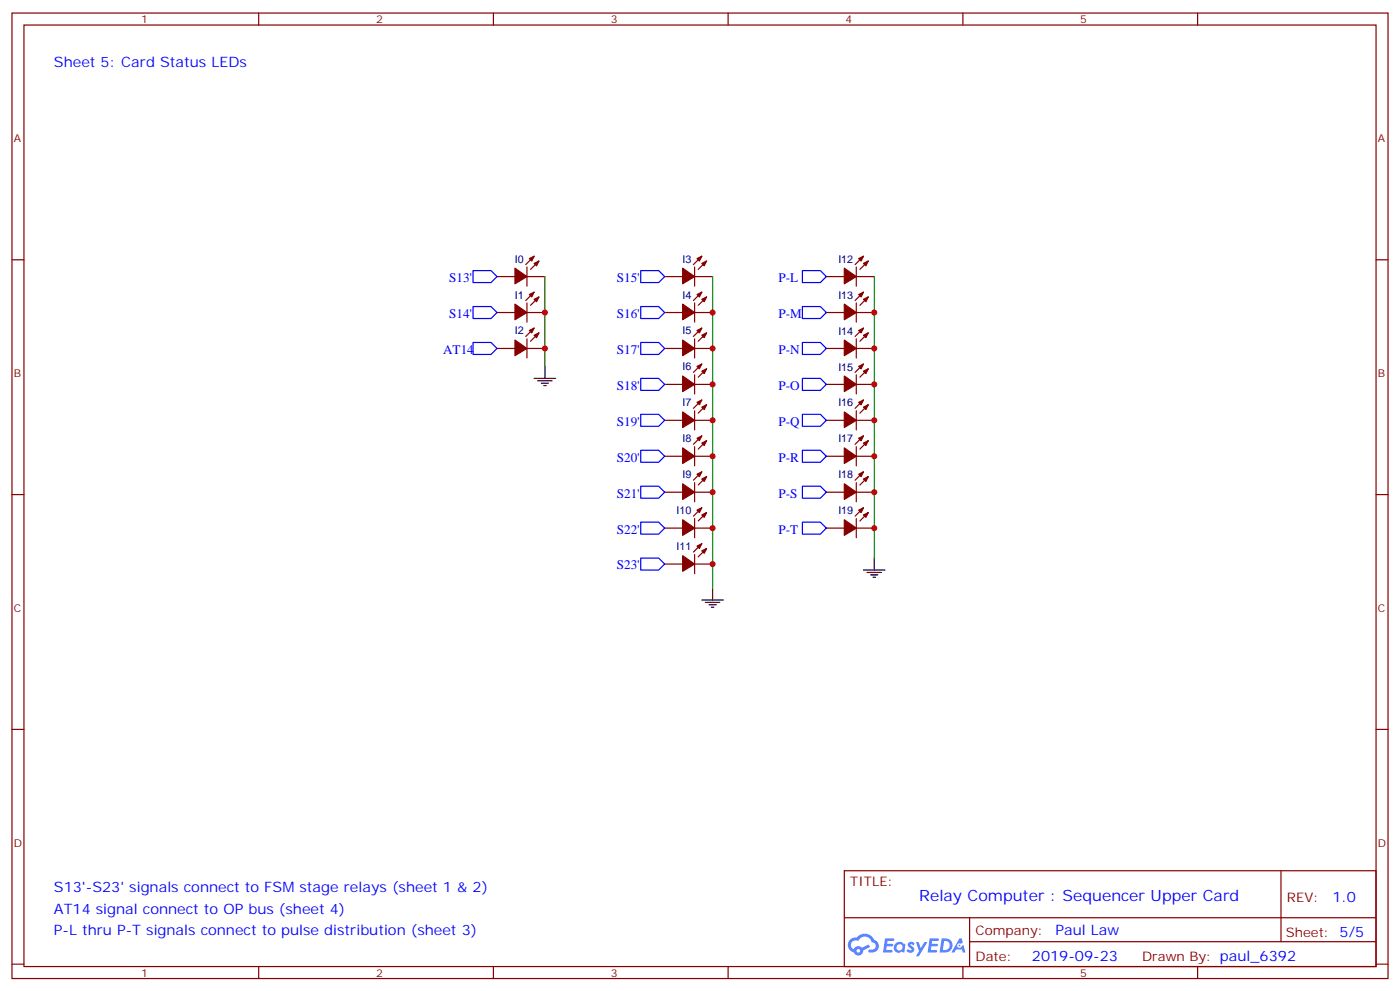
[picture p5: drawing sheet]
<svg xmlns="http://www.w3.org/2000/svg" width="412mm" height="292mm" viewBox="0 0 412 292" stroke-linecap="round" stroke-linejoin="round" font-family="sans-serif">
<g fill="none" stroke="#870000" stroke-width=".35">
<path d="M3.5 3.8h405.4v284.4h-405.4zM7.1 7.4h398.2v277.3h-398.2zM76.2 3.8v3.6M145.3 3.8v3.6M214.5 3.8v3.6M283.6 3.8v3.6M352.8 3.8v3.6M3.5 76.5h3.6M405.3 76.5h3.6M3.5 145.7h3.6M405.3 145.7h3.6M3.5 214.8h3.6"/>
<path d="M405.3 214.8h3.6M248.7 256.4h156.6v28.3h-156.6zM377.3 256.5v20.8M248.7 270.3h156.5M285.6 277.3h119.6M285.6 270.3v14.1M3.5 284h3.6M76.2 284.7v3.5M145.3 284.7v3.5M214.5 284.7v3.5M283.6 284.7v3.5M352.8 284.7v3.5"/>
<path d="M405.3 284h3.6"/>
</g>
<g fill="#5487ff">
<path d="M267.7 277.6a1.22 1.22 0 0 1 1.7 .3l-.4 .6a.47 .47 0 0 0-.3-.5 .47 .47 0 0 0-.5 .2l.1 .3a1.14 1.14 0 0 1 .8 1.7 1.14 1.14 0 0 1-1.9 0l-.2-.2 .5-.5 .7 .4a.29 .29 0 0 0 .3-.3 .29 .29 0 0 0-.2-.3 1.04 1.04 0 0 1-.6-1.7z"/>
<path d="M260.7 276.4h2.4l.3 .1-.2 .5-1.8 .1-.1 .9h1.5l.3 .3-.3 .4h-1.6l-.2 1.1h1.7l.2 .4-.2 .3h-2.6z"/>
<path d="M273.8 276.4h2.4l.3 .1-.1 .5-1.8 .1-.2 .9h1.6l.3 .3-.4 .4h-1.6l-.1 1.1h1.7l.2 .4-.2 .3h-2.6z"/>
<path d="M282.6 276.4h.7l.3 1.2-.6 .3a.69 .69 0 0 0-1 .3 .69 .69 0 0 0 .4 1 .69 .69 0 0 0 .9-.6l.5-.3 .6 2.2h-.8l-.2-.9h-1.8l-.5 .9h-.8z"/>
<path d="M269.8 277.4h.8l.6 1.9 1.1-1.9h.9l-2.6 4.2h-.8l.9-1.5z"/>
<path d="M277.4 276.4l-.6 4.1h1.3a2.11 2.11 0 0 0 2.5-2.1 2.11 2.11 0 0 0-2.5-2zM278.1 277.1a1.39 1.39 0 0 1 1.7 1.4 1.39 1.39 0 0 1-1.8 1.3h-.3z"/>
<path d="M263.7 278a1.54 1.54 0 0 0-.1 2.1 1.54 1.54 0 0 0 2.2 .2l.6 .2 .3-2.3-.2-.2-.4-.1a1.49 1.49 0 0 0-2.4 .1zM264 279a.94 .94 0 0 1 1.8 0 .94 .94 0 0 1-1.8 0z"/>
<path d="M250.4 276.7a2.18 2.18 0 0 0 1.1 3.8 1.44 1.44 0 0 0 1.6 .9 1.44 1.44 0 0 0 1.2-1.5l2-1-.5-.7-1.9 .9a1.47 1.47 0 0 0-2.4 .5 1.39 1.39 0 0 1-.7-2 1.39 1.39 0 0 1 2-.5 2.12 2.12 0 0 1 2.2-1.3 2.12 2.12 0 0 1 1.9 1.7 1.14 1.14 0 0 1 1.1 1.4 1.14 1.14 0 0 1-1.7 .8 .43 .43 0 0 0-.5 .3 .43 .43 0 0 0 .4 .5 1.98 1.98 0 0 0 2.5-1.2 1.98 1.98 0 0 0-1.2-2.5 3.1 3.1 0 0 0-5.3-.7l-.9 .1zM252.3 280a.55 .55 0 0 1 1.1 0 .55 .55 0 0 1-1.1 0z"/>
<circle cx="282.6" cy="278.5" r=".26"/>
</g>
<g fill="none" stroke="#870000" stroke-width=".35">
<path d="M155.2 78.6v5.7M157.3 75.5l-2.4 2.4M158.7 76.9l-2.4 2.4M204.6 78.6v5.7M206.7 75.5l-2.4 2.4M208.1 76.9l-2.4 2.4M252.2 78.6v5.7M254.4 75.5l-2.5 2.4M255.8 76.9l-2.5 2.4M146.4 81.5h5.3M146.4 92h5.3M155.2 89.2v5.7"/>
<path d="M155.2 99.8v5.6M155.2 81.5h5.3M155.2 92h5.3M157.3 86l-2.4 2.5M157.3 96.6l-2.4 2.5M158.7 87.5l-2.4 2.4M158.7 98l-2.4 2.5M195.8 81.5h5.3M195.8 92h5.3M204.6 81.5h5.3M204.6 92h5.3M204.6 89.2v5.7"/>
<path d="M204.6 99.8v5.6M206.7 86l-2.4 2.5M206.7 96.6l-2.4 2.5M208.1 87.5l-2.4 2.4M208.1 98l-2.4 2.5M243.4 81.5h5.3M243.4 92h5.3M252.2 81.5h5.3M252.2 92h5.3M252.2 89.2v5.7M252.2 99.8v5.6M254.4 86l-2.5 2.5"/>
<path d="M254.4 96.6l-2.5 2.5M255.8 87.5l-2.5 2.4M255.8 98l-2.5 2.5M146.4 102.6h5.3M155.2 102.6h5.3M195.8 102.6h5.3M195.8 113.2h5.3M204.6 102.6h5.3M204.6 110.4v5.6M204.6 113.2h5.3M206.7 107.2l-2.4 2.5M206.7 117.8l-2.4 2.5"/>
<path d="M208.1 108.6l-2.4 2.5M208.1 119.2l-2.4 2.5M243.4 102.6h5.3M243.4 113.2h5.3M252.2 102.6h5.3M252.2 113.2h5.3M252.2 110.4v5.6M254.4 107.2l-2.5 2.5M254.4 117.8l-2.5 2.5M255.8 108.6l-2.5 2.5M255.8 119.2l-2.5 2.5M195.8 123.8h5.3"/>
<path d="M195.8 134.4h5.3M204.6 121v5.6M204.6 131.6v5.6M204.6 123.8h5.3M204.6 134.4h5.3M206.7 128.4l-2.4 2.4M206.7 139l-2.4 2.4M208.1 129.8l-2.4 2.5M243.4 123.8h5.3M243.4 134.4h5.3M252.2 123.8h5.3M252.2 134.4h5.3"/>
<path d="M252.2 121v5.6M252.2 131.6v5.6M254.4 128.4l-2.5 2.4M254.4 139l-2.5 2.4M255.8 129.8l-2.5 2.5M195.8 145h5.3M195.8 155.5h5.3M204.6 142.1v5.7M204.6 152.7v5.7M204.6 145h5.3M204.6 155.5h5.3M206.7 149.5l-2.4 2.5"/>
<path d="M208.1 140.4l-2.4 2.4M208.1 151l-2.4 2.4M243.4 145h5.3M243.4 155.5h5.3M252.2 145h5.3M252.2 155.5h5.3M252.2 142.1v5.7M252.2 152.7v5.7M254.4 149.5l-2.5 2.5M255.8 140.4l-2.5 2.4M255.8 151l-2.5 2.4M195.8 166.1h5.3"/>
<path d="M204.6 163.3v5.6M204.6 166.1h5.3M206.7 160.1l-2.4 2.5M208.1 161.5l-2.4 2.5"/>
</g>
<g fill="#870000" stroke="#870000" stroke-width=".35">
<path d="M157.3 77.6l1.4-.7-.7 1.4z"/>
<path d="M155.9 76.2l1.4-.7-.7 1.4z"/>
<path d="M151.7 79l3.5 2.5-3.5 2.1z"/>
<path d="M157.3 88.2l1.4-.7-.7 1.4z"/>
<path d="M155.9 86.7l1.4-.7-.7 1.5z"/>
<path d="M151.7 89.6l3.5 2.4-3.5 2.2z"/>
<path d="M157.3 98.7l1.4-.7-.7 1.4z"/>
<path d="M155.9 97.3l1.4-.7-.7 1.4z"/>
<path d="M151.7 100.2l3.5 2.4-3.5 2.1z"/>
<path d="M206.7 77.6l1.4-.7-.7 1.4z"/>
<path d="M205.3 76.2l1.4-.7-.7 1.4z"/>
<path d="M201.1 79l3.5 2.5-3.5 2.1z"/>
<path d="M206.7 88.2l1.4-.7-.7 1.4z"/>
<path d="M205.3 86.7l1.4-.7-.7 1.5z"/>
<path d="M201.1 89.6l3.5 2.4-3.5 2.2z"/>
<path d="M206.7 98.7l1.4-.7-.7 1.4z"/>
<path d="M205.3 97.3l1.4-.7-.7 1.4z"/>
<path d="M201.1 100.2l3.5 2.4-3.5 2.1z"/>
<path d="M206.7 109.3l1.4-.7-.7 1.4z"/>
<path d="M205.3 107.9l1.4-.7-.7 1.4z"/>
<path d="M201.1 110.7l3.5 2.5-3.5 2.1z"/>
<path d="M206.7 119.9l1.4-.7-.7 1.4z"/>
<path d="M205.3 118.5l1.4-.7-.7 1.4z"/>
<path d="M201.1 121.3l3.5 2.5-3.5 2.1z"/>
<path d="M206.7 130.5l1.4-.7-.7 1.4z"/>
<path d="M205.3 129.1l1.4-.7-.7 1.4z"/>
<path d="M201.1 131.9l3.5 2.5-3.5 2.1z"/>
<path d="M206.7 141.1l1.4-.7-.7 1.4z"/>
<path d="M205.3 139.7l1.4-.7-.7 1.4z"/>
<path d="M201.1 142.5l3.5 2.5-3.5 2.1z"/>
<path d="M206.7 151.7l1.4-.7-.7 1.4z"/>
<path d="M205.3 150.2l1.4-.7-.7 1.5z"/>
<path d="M201.1 153.1l3.5 2.4-3.5 2.2z"/>
<path d="M206.7 162.2l1.4-.7-.7 1.4z"/>
<path d="M205.3 160.8l1.4-.7-.7 1.4z"/>
<path d="M201.1 163.7l3.5 2.4-3.5 2.1z"/>
<path d="M254.4 77.6l1.4-.7-.7 1.4z"/>
<path d="M252.9 76.2l1.5-.7-.8 1.4z"/>
<path d="M248.7 79l3.5 2.5-3.5 2.1z"/>
<path d="M254.4 88.2l1.4-.7-.7 1.4z"/>
<path d="M252.9 86.7l1.5-.7-.8 1.5z"/>
<path d="M248.7 89.6l3.5 2.4-3.5 2.2z"/>
<path d="M254.4 98.7l1.4-.7-.7 1.4z"/>
<path d="M252.9 97.3l1.5-.7-.8 1.4z"/>
<path d="M248.7 100.2l3.5 2.4-3.5 2.1z"/>
<path d="M254.4 109.3l1.4-.7-.7 1.4z"/>
<path d="M252.9 107.9l1.5-.7-.8 1.4z"/>
<path d="M248.7 110.7l3.5 2.5-3.5 2.1z"/>
<path d="M254.4 119.9l1.4-.7-.7 1.4z"/>
<path d="M252.9 118.5l1.5-.7-.8 1.4z"/>
<path d="M248.7 121.3l3.5 2.5-3.5 2.1z"/>
<path d="M254.4 130.5l1.4-.7-.7 1.4z"/>
<path d="M252.9 129.1l1.5-.7-.8 1.4z"/>
<path d="M248.7 131.9l3.5 2.5-3.5 2.1z"/>
<path d="M254.4 141.1l1.4-.7-.7 1.4z"/>
<path d="M252.9 139.7l1.5-.7-.8 1.4z"/>
<path d="M248.7 142.5l3.5 2.5-3.5 2.1z"/>
<path d="M254.4 151.7l1.4-.7-.7 1.4z"/>
<path d="M252.9 150.2l1.5-.7-.8 1.5z"/>
<path d="M248.7 153.1l3.5 2.4-3.5 2.2z"/>
</g>
<g fill="none" stroke="#000" stroke-width=".35">
<path d="M157.3 111.4h6.4M158.4 112.1h4.2M159.5 112.9h2.1M160.2 113.6h.7M160.5 107.9v3.5M206.7 176.7h6.4M207.8 177.4h4.2M208.8 178.1h2.2M209.5 178.8h.8M209.9 173.2v3.5M254.4 167.9h6.3M255.4 168.6h4.2"/>
<path d="M256.5 169.3h2.1M257.2 170h.7M257.5 164.4v3.5"/>
</g>
<g fill="none" stroke="#00f" stroke-width=".35">
<path d="M139.3 79.7h5.3l1.8 1.8-1.8 1.7h-5.3zM188.7 79.7h5.3l1.8 1.8-1.8 1.7h-5.3zM236.4 79.7h5.3l1.7 1.8-1.7 1.7h-5.3zM139.3 90.3h5.3l1.8 1.7-1.8 1.8h-5.3zM188.7 90.3h5.3l1.8 1.7-1.8 1.8h-5.3zM236.4 90.3h5.3l1.7 1.7-1.7 1.8h-5.3zM139.3 100.9h5.3l1.8 1.7-1.8 1.8h-5.3zM188.7 100.9h5.3l1.8 1.7-1.8 1.8h-5.3zM188.7 111.4h5.3l1.8 1.8-1.8 1.8h-5.3zM236.4 100.9h5.3l1.7 1.7-1.7 1.8h-5.3zM236.4 111.4h5.3l1.7 1.8-1.7 1.8h-5.3zM188.7 122h5.3l1.8 1.8-1.8 1.8h-5.3z"/>
<path d="M188.7 132.6h5.3l1.8 1.8-1.8 1.7h-5.3zM236.4 122h5.3l1.7 1.8-1.7 1.8h-5.3zM236.4 132.6h5.3l1.7 1.8-1.7 1.7h-5.3zM188.7 143.2h5.3l1.8 1.8-1.8 1.7h-5.3zM188.7 153.8h5.3l1.8 1.7-1.8 1.8h-5.3zM236.4 143.2h5.3l1.7 1.8-1.7 1.7h-5.3zM236.4 153.8h5.3l1.7 1.7-1.7 1.8h-5.3zM188.7 164.4h5.3l1.8 1.7-1.8 1.8h-5.3z"/>
</g>
<path d="M160.5 81.5v26.4M209.9 81.5v91.7M257.5 81.5v82.9" fill="none" stroke="#008700" stroke-width=".35"/>
<g fill="#c00">
<circle cx="257.5" cy="92" r=".88"/>
<circle cx="257.5" cy="102.6" r=".88"/>
<circle cx="257.5" cy="113.2" r=".88"/>
<circle cx="257.5" cy="123.8" r=".88"/>
<circle cx="257.5" cy="134.4" r=".88"/>
<circle cx="257.5" cy="145" r=".88"/>
<circle cx="257.5" cy="155.5" r=".88"/>
<circle cx="160.5" cy="92" r=".88"/>
<circle cx="160.5" cy="102.6" r=".88"/>
<circle cx="209.9" cy="166.1" r=".88"/>
<circle cx="209.9" cy="155.5" r=".88"/>
<circle cx="209.9" cy="145" r=".88"/>
<circle cx="209.9" cy="134.4" r=".88"/>
<circle cx="209.9" cy="123.8" r=".88"/>
<circle cx="209.9" cy="113.2" r=".88"/>
<circle cx="209.9" cy="102.6" r=".88"/>
<circle cx="209.9" cy="92" r=".88"/>
</g>
<text font-size="4.6" fill="#00f" x="270.8" y="265.5">Relay Computer : Sequencer Upper Card</text>
<g font-size="4.2" fill="#00f">
<text x="15.9" y="19.7">Sheet 5: Card Status LEDs</text>
<text x="15.9" y="262.7">S13'-S23' signals connect to FSM stage relays (sheet 1 &amp; 2)</text>
<text x="15.9" y="269.2">AT14 signal connect to OP bus (sheet 4)</text>
<text x="392.5" y="265.7">1.0</text>
<text x="15.9" y="275.3">P-L thru P-T signals connect to pulse distribution (sheet 3)</text>
<text x="310.9" y="275.3">Paul Law</text>
<text x="304" y="283.1">2019-09-23</text>
</g>
<g font-size="3.9" fill="#00f">
<text x="132.3" y="83">S13'</text>
<text x="181.7" y="83">S15'</text>
<text x="229.3" y="83.1">P-L</text>
<text x="132.3" y="93.6">S14'</text>
<text x="181.7" y="93.6">S16'</text>
<text x="229.3" y="93.7">P-M</text>
<text x="130.5" y="104.2">AT14</text>
<text x="181.7" y="104.2">S17'</text>
<text x="229.3" y="104.2">P-N</text>
<text x="181.7" y="114.8">S18'</text>
<text x="229.3" y="114.8">P-O</text>
<text x="181.7" y="125.4">S19'</text>
<text x="229.3" y="125.4">P-Q</text>
<text x="181.7" y="136">S20'</text>
<text x="229.3" y="136">P-R</text>
<text x="181.7" y="146.5">S21'</text>
<text x="229.3" y="146.6">P-S</text>
<text x="181.7" y="157.1">S22'</text>
<text x="229.3" y="157.2">P-T</text>
<text x="181.7" y="167.7">S23'</text>
</g>
<g font-size="3.9" fill="#800">
<text x="250.5" y="261">TITLE:</text>
<text x="379.1" y="265.7">REV:</text>
<text x="287.4" y="275.2">Company:</text>
<text x="378.7" y="275.8">Sheet: 5/5</text>
<text x="287.4" y="282.9">Date:</text>
<text x="336.4" y="283">Drawn By: paul_6392</text>
</g>
<g font-size="3.2" fill="#800">
<text x="41.6" y="6.8">1</text>
<text x="110.8" y="6.8">2</text>
<text x="179.9" y="6.8">3</text>
<text x="249.1" y="6.8">4</text>
<text x="318.2" y="6.8">5</text>
<text x="4.1" y="41.9">A</text>
<text x="405.9" y="41.9">A</text>
<text x="4.1" y="111.1">B</text>
<text x="405.9" y="111.1">B</text>
<text x="4.1" y="180.2">C</text>
<text x="405.9" y="180.2">C</text>
<text x="4.1" y="249.4">D</text>
<text x="405.9" y="249.4">D</text>
<text x="41.6" y="287.7">1</text>
<text x="110.8" y="287.7">2</text>
<text x="179.9" y="287.7">3</text>
<text x="249.1" y="287.7">4</text>
<text x="318.2" y="287.7">5</text>
</g>
<g font-size="3.2" fill="#000080">
<text x="151.7" y="77.3">I0</text>
<text x="201.1" y="77.3">I3</text>
<text x="246.9" y="77.4">I12</text>
<text x="151.7" y="87.9">I1</text>
<text x="201.1" y="87.9">I4</text>
<text x="246.9" y="88">I13</text>
<text x="151.7" y="98.5">I2</text>
<text x="201.1" y="98.5">I5</text>
<text x="246.9" y="98.6">I14</text>
<text x="201.1" y="109.1">I6</text>
<text x="246.9" y="109.1">I15</text>
<text x="201.1" y="119.7">I7</text>
<text x="246.9" y="119.7">I16</text>
<text x="201.1" y="130.3">I8</text>
<text x="246.9" y="130.3">I17</text>
<text x="201.1" y="140.8">I9</text>
<text x="246.9" y="140.8">I18</text>
<text x="199.3" y="151.5">I10</text>
<text x="246.9" y="151.4">I19</text>
<text x="199.3" y="162.1">I11</text>
</g>
</svg>
